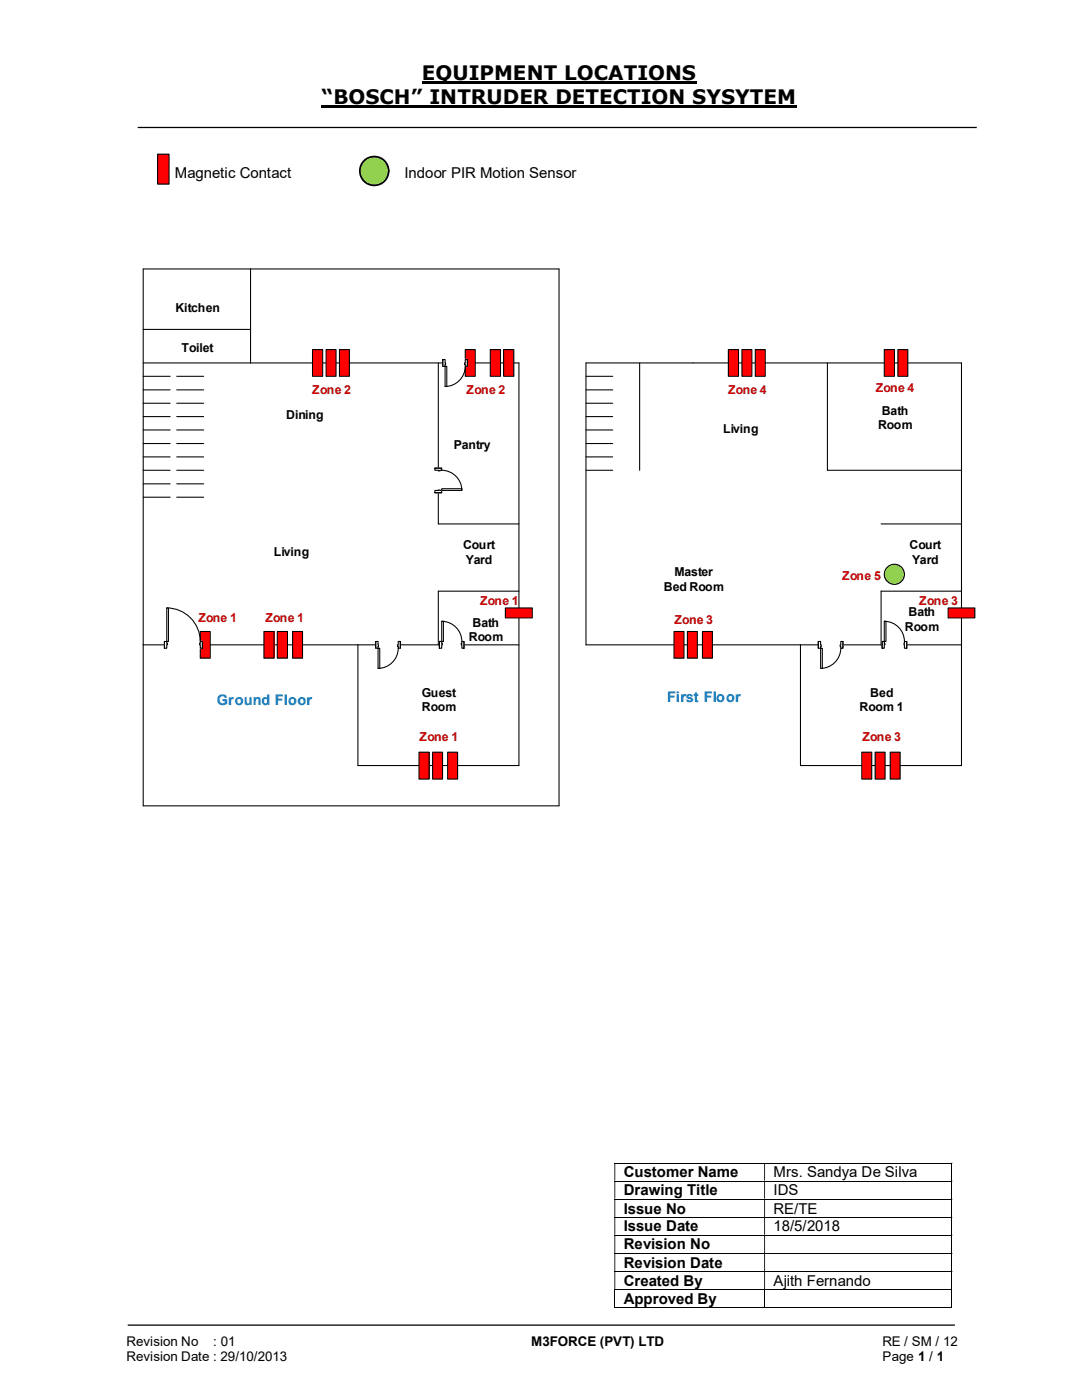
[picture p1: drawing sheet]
<svg xmlns="http://www.w3.org/2000/svg" width="216mm" height="279mm" viewBox="0 0 216 279" stroke-linecap="round" stroke-linejoin="round" font-family="sans-serif">
<path d="M84.2 16.4h54.8M64.2 21.3h94.8" fill="none" stroke="#000" stroke-width=".42"/>
<path d="M27.5 25.4h167.4M25.5 264.5h165" fill="none" stroke="#000" stroke-width=".25"/>
<path d="M31.5 30.8h2.2v5.9h-2.2z" fill-rule="evenodd" fill="#f00"/>
<path d="M31.5 30.8h2.2v5.9h-2.2z" fill="none" stroke="#000" stroke-width=".24"/>
<g fill="none" stroke="#000" stroke-width=".2">
<path d="M122.6 232.1h67.3M122.6 235.7h67.3M122.6 239.3h67.3M189.9 232.2v3.4M189.9 235.8v3.4M189.9 239.4v3.5M122.6 242.9h67.3M122.6 246.5h67.3M122.6 250.1h67.3M122.6 253.7h67.3M122.6 257.4h67.3M122.7 257.4v3.6"/>
<path d="M152.6 257.4v3.6M189.9 243v3.4M189.9 246.6v3.5M189.9 250.2v3.5M189.9 253.8v3.5M189.9 257.4v3.6M122.6 260.9h29.9M152.7 260.9h37.2"/>
</g>
<g fill="#000">
<path d="M189.9 232h.1v.2h-.1zM122.6 232.2h.2v3.4h-.2zM152.5 232.2h.2v3.4h-.2z" fill-rule="evenodd"/>
<path d="M189.9 235.6h.1v.2h-.1zM122.6 235.8h.2v3.4h-.2zM152.5 235.8h.2v3.4h-.2z" fill-rule="evenodd"/>
<path d="M189.9 239.2h.1v.2h-.1zM122.6 239.4h.2v3.5h-.2zM152.5 239.4h.2v3.5h-.2z" fill-rule="evenodd"/>
<path d="M189.9 242.9h.1v.1h-.1zM122.6 243h.2v3.4h-.2zM152.5 243h.2v3.4h-.2z" fill-rule="evenodd"/>
<path d="M189.9 246.4h.1v.2h-.1zM122.6 246.6h.2v3.5h-.2zM152.5 246.6h.2v3.5h-.2z" fill-rule="evenodd"/>
<path d="M189.9 250.1h.1v.1h-.1zM122.6 250.2h.2v3.5h-.2zM152.5 250.2h.2v3.5h-.2z" fill-rule="evenodd"/>
<path d="M189.9 253.7h.1v.1h-.1zM122.6 253.8h.2v3.5h-.2zM152.5 253.8h.2v3.5h-.2z" fill-rule="evenodd"/>
</g>
<path d="M189.9 257.3h.1v.1h-.1zM189.9 260.9h.1v.1h-.1z" fill="#000"/>
<circle cx="74.7" cy="34.1" r="2.88" fill="#92d050"/>
<circle cx="74.7" cy="34.1" r="2.88" fill="none" stroke="#000" stroke-width=".34"/>
<g fill="none" stroke="#000" stroke-width=".21">
<path d="M28.6 53.7h82.9v107.1h-82.9zM50 53.7v18.7M28.6 65.7h21.4M28.6 75.1h5.4M28.6 72.4h74.9v80.4h-32.1v-24.1M28.6 77.8h5.4M35.3 75.1h5.3M35.3 77.8h5.3M87.5 72.4v32.2h16M127.6 72.4v21.5M28.6 93.9h5.4M28.6 80.5h5.4"/>
<path d="M28.6 83.1h5.4M28.6 85.8h5.4M28.6 88.5h5.4M28.6 91.2h5.4M28.6 96.6h5.4M28.6 99.2h5.4M35.3 93.9h5.3M35.3 80.5h5.3M35.3 83.1h5.3M35.3 85.8h5.3M35.3 88.5h5.3M35.3 91.2h5.3"/>
<path d="M35.3 96.6h5.3M35.3 99.2h5.3M165.1 93.9h26.8M103.5 118h-16v10.7M28.6 128.7h74.9"/>
</g>
<path d="M100.8 121.3h5.4v2h-5.4z" fill-rule="evenodd" fill="#f00"/>
<path d="M100.8 121.3h5.4v2h-5.4z" fill="none" stroke="#000" stroke-width=".21"/>
<path d="M89.3 150.1h2v5.4h-2z" fill="#f00"/>
<path d="M89.3 150.1h2v5.4h-2z" fill="none" stroke="#000" stroke-width=".21"/>
<path d="M67.7 69.8h2v5.3h-2z" fill="#f00"/>
<path d="M67.7 69.8h2v5.3h-2z" fill="none" stroke="#000" stroke-width=".21"/>
<path d="M62.4 69.8h2v5.3h-2z" fill="#f00"/>
<path d="M62.4 69.8h2v5.3h-2z" fill="none" stroke="#000" stroke-width=".21"/>
<path d="M100.5 69.8h2v5.3h-2z" fill="#f00"/>
<path d="M100.5 69.8h2v5.3h-2z" fill="none" stroke="#000" stroke-width=".21"/>
<path d="M97.8 69.8h2.1v5.3h-2.1z" fill="#f00"/>
<path d="M97.8 69.8h2.1v5.3h-2.1z" fill="none" stroke="#000" stroke-width=".21"/>
<path d="M65.1 69.8h2v5.3h-2z" fill="#f00"/>
<path d="M65.1 69.8h2v5.3h-2z" fill="none" stroke="#000" stroke-width=".21"/>
<path d="M92.8 69.8h2v5.3h-2z" fill="#f00"/>
<path d="M92.8 69.8h2v5.3h-2z" fill="none" stroke="#000" stroke-width=".21"/>
<path d="M86.3 150.1h2v5.4h-2z" fill="#f00"/>
<path d="M86.3 150.1h2v5.4h-2z" fill="none" stroke="#000" stroke-width=".21"/>
<path d="M40 126h2v5.4h-2z" fill="#f00"/>
<path d="M40 126h2v5.4h-2z" fill="none" stroke="#000" stroke-width=".21"/>
<path d="M83.6 150.1h2v5.4h-2z" fill="#f00"/>
<g fill="none" stroke="#000" stroke-width=".21">
<path d="M116.9 75.1h5.4M116.9 77.8h5.4M165.1 72.4v21.5M116.9 80.5h5.4M116.9 83.1h5.4M116.9 85.8h5.4M116.9 88.5h5.4M116.9 91.2h5.4M116.9 93.9h5.4M175.8 104.6h16.1M191.9 118h-16.1v10.7M159.7 128.7v24.1h32.2v-80.4h-75v56.3h75"/>
<path d="M83.6 150.1h2v5.4h-2z"/>
</g>
<path d="M189.2 121.3h5.3v2h-5.3z" fill-rule="evenodd" fill="#f00"/>
<path d="M189.2 121.3h5.3v2h-5.3z" fill="none" stroke="#000" stroke-width=".21"/>
<path d="M177.6 150.1h2v5.4h-2z" fill="#f00"/>
<path d="M177.6 150.1h2v5.4h-2z" fill="none" stroke="#000" stroke-width=".21"/>
<path d="M150.7 69.8h2v5.3h-2z" fill="#f00"/>
<path d="M150.7 69.8h2v5.3h-2z" fill="none" stroke="#000" stroke-width=".21"/>
<path d="M145.3 69.8h2.1v5.3h-2.1z" fill="#f00"/>
<path d="M145.3 69.8h2.1v5.3h-2.1z" fill="none" stroke="#000" stroke-width=".21"/>
<path d="M179.2 69.8h1.9v5.3h-1.9z" fill="#f00"/>
<path d="M179.2 69.8h1.9v5.3h-1.9z" fill="none" stroke="#000" stroke-width=".21"/>
<path d="M176.4 69.8h2.1v5.3h-2.1z" fill="#f00"/>
<path d="M176.4 69.8h2.1v5.3h-2.1z" fill="none" stroke="#000" stroke-width=".21"/>
<path d="M148 69.8h2v5.3h-2z" fill="#f00"/>
<path d="M148 69.8h2v5.3h-2z" fill="none" stroke="#000" stroke-width=".21"/>
<path d="M174.6 150.1h2v5.4h-2z" fill="#f00"/>
<path d="M174.6 150.1h2v5.4h-2z" fill="none" stroke="#000" stroke-width=".21"/>
<path d="M172 150.1h1.9v5.4h-1.9z" fill="#f00"/>
<path d="M172 150.1h1.9v5.4h-1.9z" fill="none" stroke="#000" stroke-width=".21"/>
<path d="M176 128h4.9v1.4h-4.9z" fill="#fff"/>
<path d="M176 128h4.9v1.4h-4.9z" fill="none" stroke="#fff" stroke-width=".21"/>
<path d="M176 128h.4v1.4h-.4zM180.5 128v1.4h.4v-1.4z" fill-rule="evenodd" fill="#fff"/>
<path d="M176.4 128.4v-.4h-.4v1.4h.4v-.7M180.5 128.4v-.4h.4v1.4h-.4v-.7" fill="none" stroke="#000" stroke-width=".21"/>
<path d="M176.4 128.4h.2v.3h-.2zM180.4 128.4l.1 .3z" fill-rule="evenodd" fill="#fff"/>
<path d="M176 128v1.4M176.4 124a4 4 0 0 1 4.1 4M176.4 128.4h.2v.3h-.2M180.5 128.4v.3M180.9 128v1.4" fill="none" stroke="#000" stroke-width=".21"/>
<path d="M176.4 124h.4v4h-.4z" fill-rule="evenodd" fill="#fff"/>
<path d="M176.4 124h.4v4h-.4z" fill="none" stroke="#000" stroke-width=".21"/>
<path d="M163.3 128h4.9v1.4h-4.9z" fill="#fff"/>
<path d="M163.3 128h4.9v1.4h-4.9z" fill="none" stroke="#fff" stroke-width=".21"/>
<path d="M163.3 128v1.4h.4v-1.4zM167.8 128h.4v1.4h-.4z" fill-rule="evenodd" fill="#fff"/>
<path d="M163.7 128.7v-.7h-.4v1.4h.4v-.4M167.8 128.7v-.7h.4v1.4h-.4v-.4" fill="none" stroke="#000" stroke-width=".21"/>
<path d="M163.7 128.7v.3h.2v-.3zM167.6 128.7h.2v.3h-.2z" fill-rule="evenodd" fill="#fff"/>
<path d="M163.3 128v1.4M163.7 128.7h.2v.3h-.2M167.8 128.7h-.2v.3h.2M167.8 129.4a4 4 0 0 1-4.1 4M168.2 128v1.4" fill="none" stroke="#000" stroke-width=".21"/>
<path d="M163.7 129.4h.4v4h-.4z" fill-rule="evenodd" fill="#fff"/>
<path d="M163.7 129.4h.4v4h-.4z" fill="none" stroke="#000" stroke-width=".21"/>
<path d="M86.7 93.4h1.5v4.9h-1.5z" fill-rule="evenodd" fill="#fff"/>
<path d="M86.7 93.4h1.5v4.9h-1.5z" fill="none" stroke="#fff" stroke-width=".21"/>
<path d="M86.8 97.9v.4h1.3v-.4zM86.8 93.4h1.3v.5h-1.3z" fill-rule="evenodd" fill="#fff"/>
<path d="M87.5 97.9h-.7v.4h1.3v-.4h-.3M87.5 93.9h-.7v-.5h1.3v.5h-.3" fill="none" stroke="#000" stroke-width=".21"/>
<path d="M87.5 97.8l.3 .1zM87.5 93.9h.3v.1h-.3z" fill-rule="evenodd" fill="#fff"/>
<path d="M86.8 98.3h1.3M86.8 93.4h1.3M87.5 97.9h.3M87.5 93.9v.1h.3v-.1M88.1 93.9a4 4 0 0 1 4.1 4" fill="none" stroke="#000" stroke-width=".21"/>
<path d="M88.1 97.5h4.1v.4h-4.1z" fill="#fff"/>
<path d="M88.1 97.5h4.1v.4h-4.1z" fill="none" stroke="#000" stroke-width=".21"/>
<path d="M87.7 128h4.9v1.4h-4.9z" fill="#fff"/>
<path d="M87.7 128h4.9v1.4h-4.9z" fill="none" stroke="#fff" stroke-width=".21"/>
<path d="M87.7 128h.4v1.4h-.4zM92.2 128v1.4h.4v-1.4z" fill-rule="evenodd" fill="#fff"/>
<path d="M88.1 128.4v-.4h-.4v1.4h.4v-.7M92.2 128.4v-.4h.4v1.4h-.4v-.7" fill="none" stroke="#000" stroke-width=".21"/>
<path d="M88.1 128.4h.2v.3h-.2zM92 128.4v.3h.2v-.3z" fill-rule="evenodd" fill="#fff"/>
<path d="M87.7 128v1.4M88.1 124a4 4 0 0 1 4.1 4M88.1 128.4h.2v.3h-.2M92.2 128.4h-.2v.3h.2M92.6 128v1.4" fill="none" stroke="#000" stroke-width=".21"/>
<path d="M88.1 124h.4v4h-.4z" fill-rule="evenodd" fill="#fff"/>
<path d="M88.1 124h.4v4h-.4z" fill="none" stroke="#000" stroke-width=".21"/>
<path d="M75 128h4.9v1.4h-4.9z" fill="#fff"/>
<path d="M75 128h4.9v1.4h-4.9z" fill="none" stroke="#fff" stroke-width=".21"/>
<path d="M75 128v1.4h.4v-1.4zM79.5 128h.4v1.4h-.4z" fill-rule="evenodd" fill="#fff"/>
<path d="M75.4 128.7v-.7h-.4v1.4h.4v-.4M79.5 128.7v-.7h.4v1.4h-.4v-.4" fill="none" stroke="#000" stroke-width=".21"/>
<path d="M75.4 128.7l.1 .3zM79.3 128.7h.2v.3h-.2z" fill-rule="evenodd" fill="#fff"/>
<path d="M75 128v1.4M75.4 128.7v.3M79.5 128.7h-.2v.3h.2M79.5 129.4a4 4 0 0 1-4.1 4M79.9 128v1.4" fill="none" stroke="#000" stroke-width=".21"/>
<path d="M75.4 129.4h.4v4h-.4z" fill-rule="evenodd" fill="#fff"/>
<path d="M75.4 129.4h.4v4h-.4z" fill="none" stroke="#000" stroke-width=".21"/>
<path d="M32.8 128h7.6v1.4h-7.6z" fill="#fff"/>
<path d="M32.8 128h7.6v1.4h-7.6z" fill="none" stroke="#fff" stroke-width=".21"/>
<path d="M32.8 128h.5v1.4h-.5zM40 128v1.4h.4v-1.4z" fill-rule="evenodd" fill="#fff"/>
<path d="M33.3 128.4v-.4h-.5v1.4h.5v-.7M40 128.4v-.4h.4v1.4h-.4v-.7" fill="none" stroke="#000" stroke-width=".21"/>
<path d="M33.3 128.4h.1v.3h-.1zM39.8 128.4v.3h.2v-.3z" fill-rule="evenodd" fill="#fff"/>
<path d="M32.8 128v1.4M33.3 128.4h.1v.3h-.1M33.3 121.3a6.7 6.7 0 0 1 6.7 6.7M40 128.4h-.2v.3h.2M40.4 128v1.4" fill="none" stroke="#000" stroke-width=".21"/>
<path d="M33.3 121.3h.3v6.7h-.3z" fill-rule="evenodd" fill="#fff"/>
<path d="M33.3 121.3h.3v6.7h-.3z" fill="none" stroke="#000" stroke-width=".21"/>
<path d="M88.3 71.7h5v1.5h-5z" fill="#fff"/>
<path d="M88.3 71.7h5v1.5h-5z" fill="none" stroke="#fff" stroke-width=".21"/>
<path d="M88.3 71.8v1.3h.5v-1.3zM92.8 71.8h.5v1.3h-.5z" fill-rule="evenodd" fill="#fff"/>
<path d="M88.8 72.4v-.6h-.5v1.3h.5v-.3M92.8 72.4v-.6h.5v1.3h-.5v-.3" fill="none" stroke="#000" stroke-width=".21"/>
<path d="M88.8 72.4l.1 .4zM92.7 72.4h.1v.4h-.1z" fill-rule="evenodd" fill="#fff"/>
<path d="M88.3 71.8v1.3M88.8 72.4v.4M92.8 72.4h-.1v.4h.1M92.8 73.1a4 4 0 0 1-4 4M93.3 71.8v1.3" fill="none" stroke="#000" stroke-width=".21"/>
<path d="M88.8 73.1h.4v4h-.4z" fill-rule="evenodd" fill="#fff"/>
<path d="M88.8 73.1h.4v4h-.4z" fill="none" stroke="#000" stroke-width=".21"/>
<path d="M58.4 126h2v5.4h-2z" fill="#f00"/>
<path d="M58.4 126h2v5.4h-2z" fill="none" stroke="#000" stroke-width=".21"/>
<path d="M55.3 126h2.1v5.4h-2.1z" fill="#f00"/>
<path d="M55.3 126h2.1v5.4h-2.1z" fill="none" stroke="#000" stroke-width=".21"/>
<path d="M52.7 126h2v5.4h-2z" fill="#f00"/>
<path d="M52.7 126h2v5.4h-2z" fill="none" stroke="#000" stroke-width=".21"/>
<circle cx="178.5" cy="114.6" r="2.01" fill="#92d050"/>
<circle cx="178.5" cy="114.6" r="2.01" fill="none" stroke="#000" stroke-width=".21"/>
<path d="M140.2 126h2v5.4h-2z" fill="#f00"/>
<path d="M140.2 126h2v5.4h-2z" fill="none" stroke="#000" stroke-width=".21"/>
<path d="M137.2 126h1.9v5.4h-1.9z" fill="#f00"/>
<path d="M137.2 126h1.9v5.4h-1.9z" fill="none" stroke="#000" stroke-width=".21"/>
<path d="M134.5 126h2v5.4h-2z" fill="#f00"/>
<path d="M134.5 126h2v5.4h-2z" fill="none" stroke="#000" stroke-width=".21"/>
<g font-size="4">
<text x="84.2" y="16">EQUIPMENT LOCATIONS</text>
<text x="64.2" y="20.8">“BOSCH” INTRUDER DETECTION SYSYTEM</text>
</g>
<g font-size="3">
<text x="34.9" y="35.5">Magnetic Contact</text>
<text x="80.7" y="35.5">Indoor PIR Motion Sensor</text>
<text x="124.5" y="234.9">Customer Name</text>
<text x="124.5" y="238.5">Drawing Title</text>
<text x="154.3" y="234.9">Mrs. Sandya De Silva</text>
<text x="154.3" y="238.5">IDS</text>
<text x="124.5" y="242.2">Issue No</text>
<text x="124.5" y="245.7">Issue Date</text>
<text x="154.3" y="242.2">RE/TE</text>
<text x="154.3" y="245.7">18/5/2018</text>
<text x="124.5" y="249.3">Revision No</text>
<text x="124.5" y="253">Revision Date</text>
<text x="124.5" y="256.6">Created By</text>
<text x="154.3" y="256.6">Ajith Fernando</text>
<text x="124.5" y="260.2">Approved By</text>
</g>
<g font-size="2.9" fill="#0070c0">
<text x="43.3" y="140.7">Ground Floor</text>
<text x="133.1" y="140.1">First Floor</text>
</g>
<g font-size="2.7">
<text x="25.2" y="268.7">Revision No</text>
<text x="42.6" y="268.7">: 01</text>
<text x="106" y="268.7">M3FORCE (PVT) LTD</text>
<text x="176.1" y="268.7">RE / SM / 12</text>
<text x="25.2" y="271.7">Revision Date : 29/10/2013</text>
<text x="176.1" y="271.7">Page 1 / 1</text>
</g>
<g font-size="2.5">
<text x="35" y="62.2">Kitchen</text>
<text x="36.2" y="70.3">Toilet</text>
<text x="57.1" y="83.7">Dining</text>
<text x="175.9" y="82.8">Bath</text>
<text x="90.6" y="89.6">Pantry</text>
<text x="144.3" y="86.4">Living</text>
<text x="175.2" y="85.7">Room</text>
<text x="54.6" y="111">Living</text>
<text x="92.4" y="109.6">Court</text>
<text x="93" y="112.5">Yard</text>
<text x="181.5" y="109.6">Court</text>
<text x="182" y="112.5">Yard</text>
<text x="132.5" y="117.9">Bed Room</text>
<text x="134.6" y="115">Master</text>
<text x="94.3" y="125.1">Bath</text>
<text x="180.6" y="125.9">Room</text>
<text x="181.3" y="123">Bath</text>
<text x="93.6" y="128">Room</text>
<text x="84.2" y="139.1">Guest</text>
<text x="84.2" y="141.9">Room</text>
<text x="171.5" y="141.9">Room 1</text>
<text x="173.7" y="139.1">Bed</text>
</g>
<g font-size="2.5" fill="#c00000">
<text x="62.3" y="78.6">Zone 2</text>
<text x="93.1" y="78.6">Zone 2</text>
<text x="145.3" y="78.6">Zone 4</text>
<text x="174.8" y="78.3">Zone 4</text>
<text x="168.1" y="115.8">Zone 5</text>
<text x="39.6" y="124.2">Zone 1</text>
<text x="53" y="124.2">Zone 1</text>
<text x="95.8" y="120.8">Zone 1</text>
<text x="134.6" y="124.5">Zone 3</text>
<text x="183.4" y="120.8">Zone 3</text>
<text x="83.7" y="148">Zone 1</text>
<text x="172.1" y="148">Zone 3</text>
</g>
</svg>
